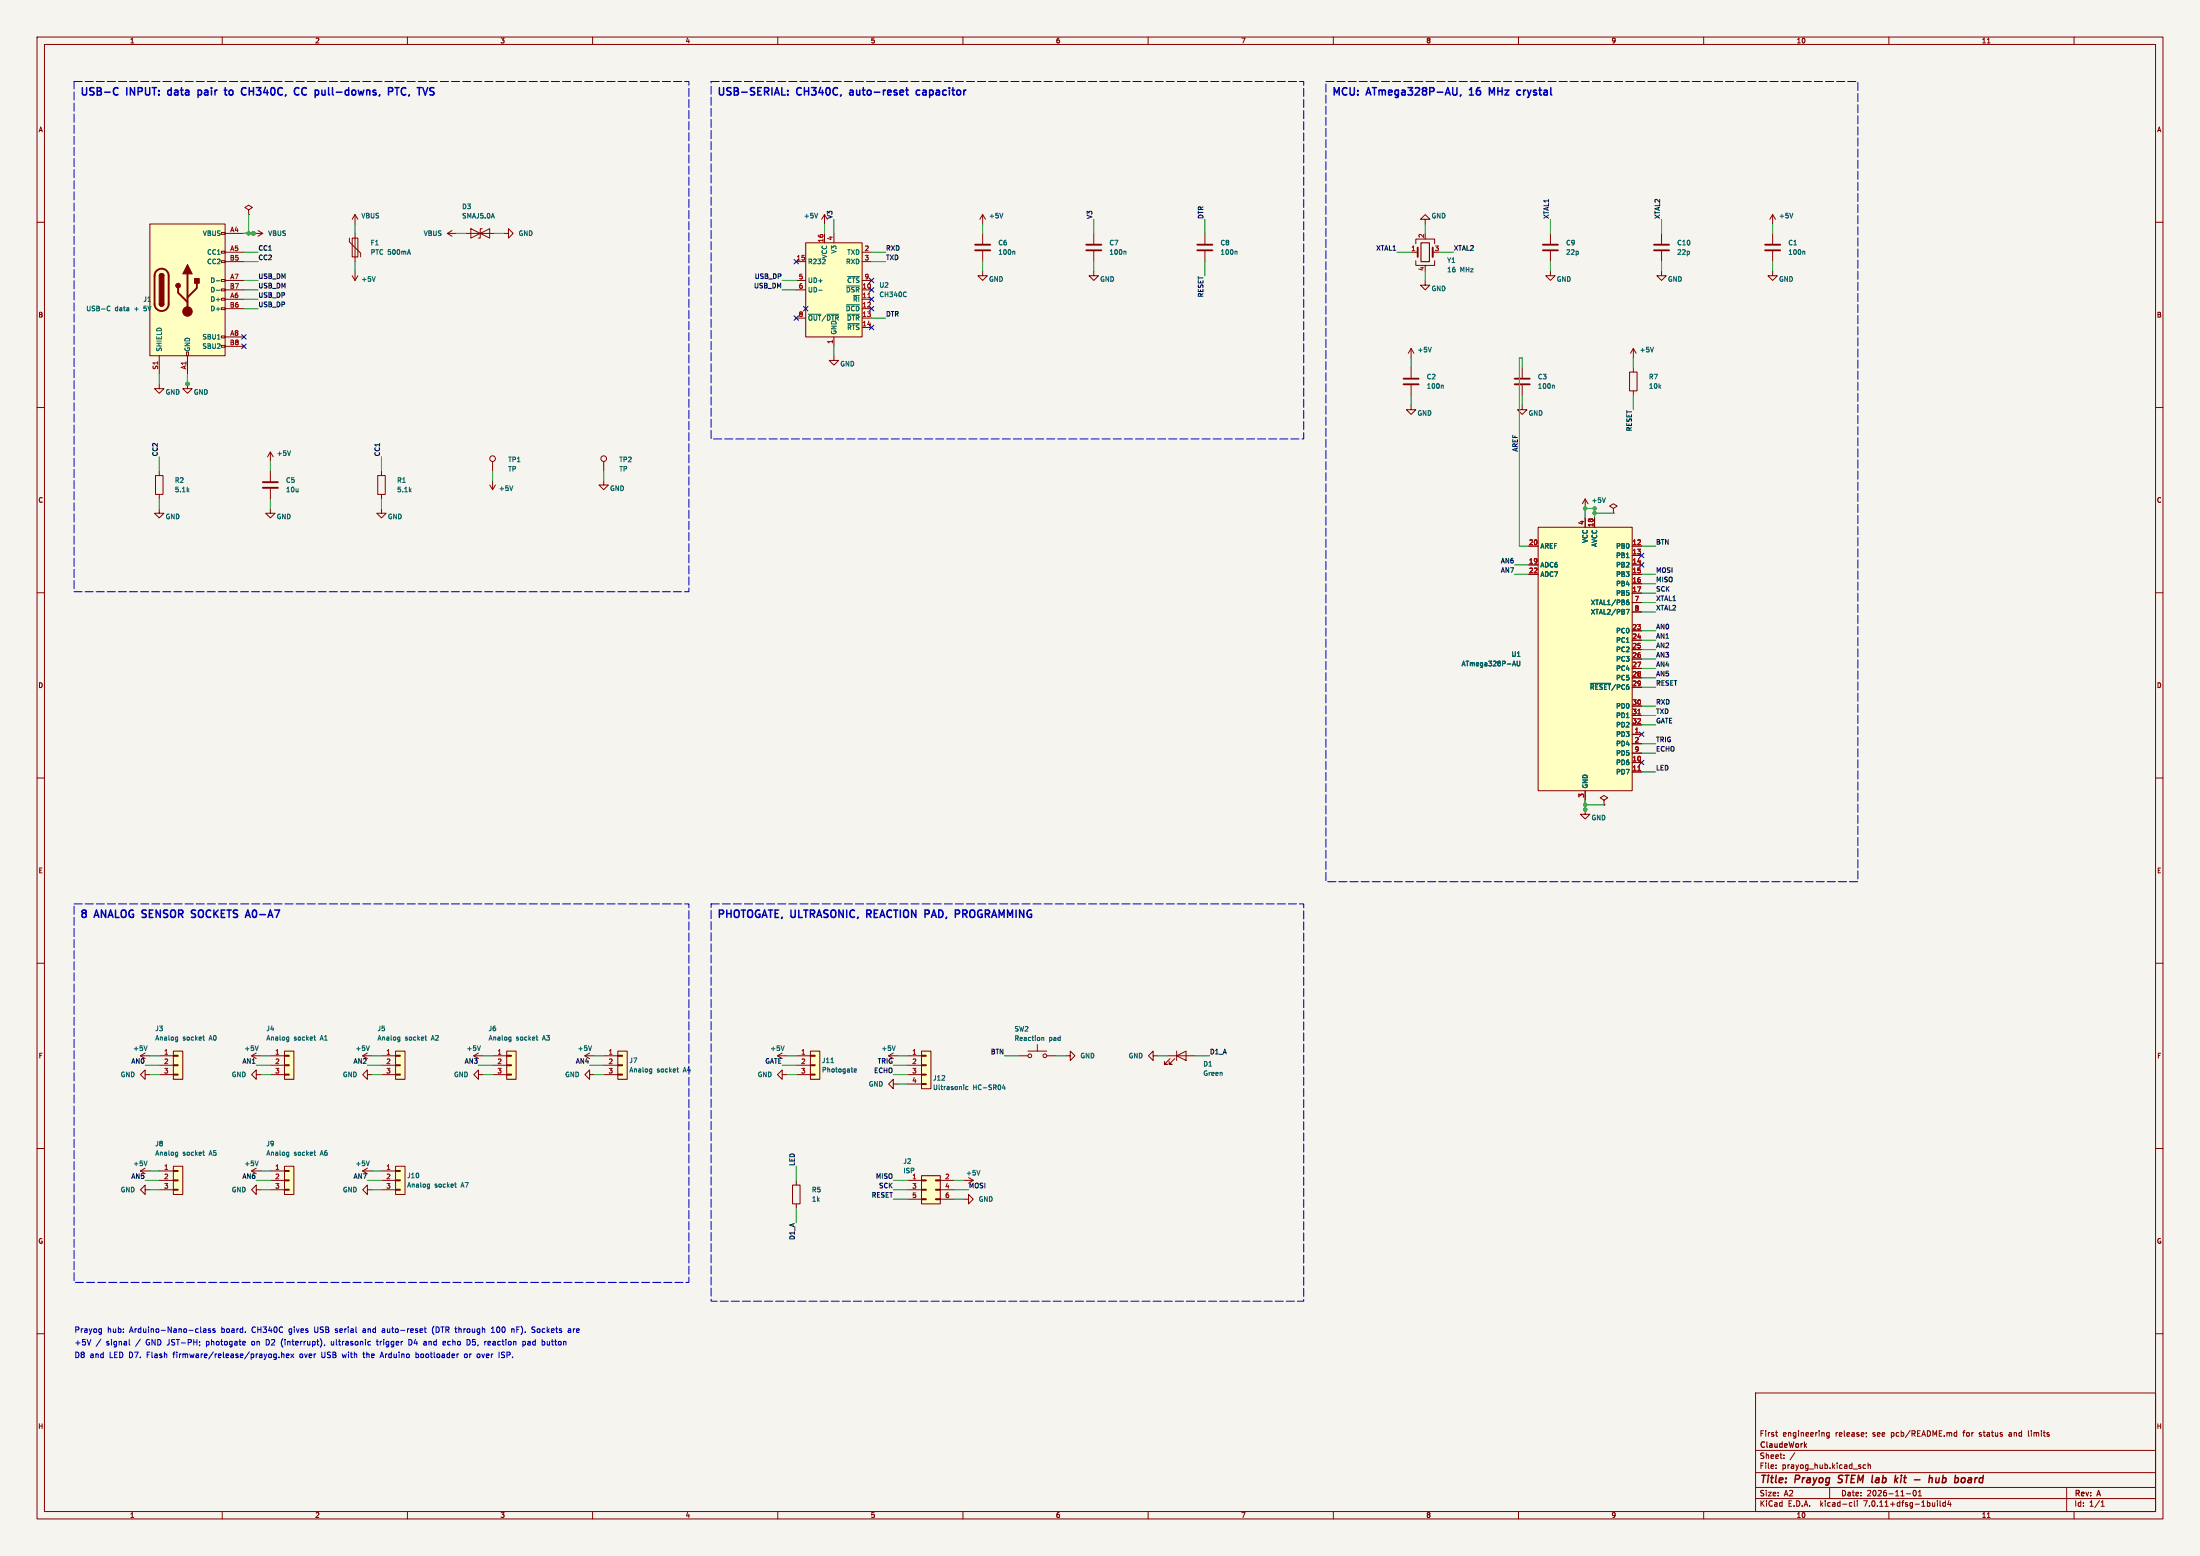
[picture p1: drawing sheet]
<svg xmlns="http://www.w3.org/2000/svg" width="594mm" height="420mm" viewBox="0 0 594 420" stroke-linecap="round" stroke-linejoin="round" font-family="sans-serif">
<path d="M0 0h594v420h-594z" fill="#f5f4ef" stroke="#f5f4ef" stroke-width=".27"/>
<g fill="none" stroke="#840000" stroke-width=".27">
<path d="M10 10h574v400h-574zM12 12h570v396h-570zM60 10v2M110 10v2M160 10v2M210 10v2M260 10v2M310 10v2M360 10v2M410 10v2M460 10v2M510 10v2"/>
<path d="M536.6 11.6h.7M560 10v2M10 60h2M67.1 56.6l1-.6-1-.6-1 .6 1 .6v1.3M67.1 57.9h.1M95.9 57.9l-.8 1.3M95.9 57.9v2.6M95.9 57.9l.7 1.3M222.6 57.9v2.6M222.6 57.9l-.7 1.3M222.6 57.9l.8 1.3M265.3 57.9v2.6"/>
<path d="M265.3 57.9l-.7 1.3M265.3 57.9l.8 1.3M384.8 59.2h1.3l-1.3-1.3-1.3 1.3h1.3v1.3M478.6 57.9v2.6M478.6 57.9l-.7 1.3M478.6 57.9l.8 1.3M582 60h2M40.5 60.5h20.3v35.5h-20.3zM43 74.4l.2-.4 .4-.2 .5 .2 .2 .4M59.8 78h1v.5h-1zM59.8 75.4h1v.6h-1zM59.8 70.4h1v.5h-1z"/>
<path d="M59.8 67.8h1v.5h-1zM59.8 62.7h1v.6h-1zM60.8 68.1h5.1M60.8 63h5.1M60.8 75.7h5.1M60.8 70.6h5.1M60.8 78.2h5.1M68.4 63h2.5M69.7 62.2l1.2 .8M70.9 63l-1.2 .8M94.3 64.3v1l3.1 3v1M95.1 64.3h1.5v5h-1.5z"/>
<path d="M95.1 74.4l.8 1.3M95.9 63v7.6M95.9 73.2v2.5M96.6 74.4l-.7 1.3M120.8 63h2.5M120.8 63l1.3 .8M122.1 62.2l-1.3 .8M125.9 63h7.6M127.1 61.7v2.6l5.1-2.6v2.6zM130.2 61.7h-.5v2.6h-.5M136 63h1.3v-1.3l1.3 1.3-1.3 1.3v-1.3M215 75.7h2.5"/>
<path d="M215 70.6h2.5M215 78.2h2.5M217.5 65.5h15.3v25.4h-15.3zM222.6 63v2.5M225.2 63v2.5M232.8 68.1h2.5M232.8 75.7h2.5M232.8 70.6h2.5M232.8 78.2h2.5M265.3 73.2v1.2h1.3l-1.3 1.3-1.2-1.3h1.2M265.3 63v2.8M265.3 67.8v2.8"/>
<path d="M295.3 73.2v1.2h1.3l-1.3 1.3-1.2-1.3h1.2M295.3 63v2.8M295.3 67.8v2.8M325.3 63v2.8M325.3 67.8v2.8M381 68.1h1.8M382.3 70.4v1.2h5v-1.2M382.3 65.8v-1.3h5v1.3M384.8 75.7v1.3h1.3l-1.3 1.2-1.3-1.2h1.3M384.8 71.6v.3M418.6 73.2v1.2h1.3l-1.3 1.3-1.3-1.3h1.3M418.6 63v2.8"/>
<path d="M418.6 67.8v2.8M448.6 73.2v1.2h1.3l-1.3 1.3-1.3-1.3h1.3M448.6 63v2.8M448.6 67.8v2.8M478.6 73.2v1.2h1.3l-1.3 1.3-1.3-1.3h1.3M478.6 63v2.8M478.6 67.8v2.8M43 82l.2 .5 .4 .2 .5-.2 .2-.5M43 96v5.1M50.4 95h.5v1h-.5zM50.6 96v5.1M59.8 93.2h1v.5h-1z"/>
<path d="M59.8 90.7h1v.5h-1zM59.8 83.1h1v.5h-1zM59.8 80.5h1v.5h-1zM60.8 80.8h5.1M60.8 90.9h5.1M60.8 83.3h5.1M60.8 93.5h5.1M215 85.9h2.5M225.2 96v1.3h1.2l-1.2 1.3-1.3-1.3h1.3M225.2 90.9v2.6M232.8 80.8h2.5M232.8 83.3h2.5"/>
<path d="M232.8 85.9h2.5M232.8 88.4h2.5M381 94.1l-.8 1.2M381 94.1v2.5M381 99.2v2.8M381 94.1l.8 1.2M411 99.2v2.8M441 94.1v2.5M441 99.2v1.2M441 94.1l-.8 1.2M441 94.1l.8 1.2M10 110h2"/>
<path d="M43 103.6v1.3h1.3l-1.3 1.3-1.3-1.3h1.3M50.6 103.6v1.3h1.3l-1.3 1.3-1.3-1.3h1.3M381 109.3v1.3h1.3l-1.3 1.3-1.3-1.3h1.3M381 104v2.8M411 109.3v1.3h1.3l-1.3 1.3-1.3-1.3h1.3M411 104v2.8M440 100.4h2v5.1h-2zM441 105.5v1.3M582 110h2M42 128.4h2v5h-2zM43 137.3v1.2h1.3l-1.3 1.3-1.3-1.3h1.3M43 127.1v1.3"/>
<path d="M43 133.4v1.3M73 137.3v1.2h1.3l-1.3 1.3-1.3-1.3h1.3M73 122v2.6M73 127.1v2.8M73 131.9v2.8M73 122l-.8 1.3M73 122l.8 1.3M102 128.4h2v5h-2zM103 137.3v1.2h1.3l-1.3 1.3-1.3-1.3h1.3M103 127.1v1.3M103 133.4v1.3M132.2 130.9l.8 1.3"/>
<path d="M133 124.6v2.5M133 129.6v2.6M133.8 130.9l-.8 1.3M163 129.6v1.3h1.3l-1.3 1.3-1.3-1.3h1.3M163 124.6v2.5M428 134.7v2.5M428 139.8v2.5M428 134.7l-.8 1.3M428 134.7l.8 1.3M430.5 139.8v2.5M435.6 137.2l1-.6-1-.6-1 .6 1 .6v1.3M435.6 138.5h.1"/>
<path d="M10 160h2M412.8 147.4h2.5M412.8 152.5h2.5M412.8 155h2.5M415.3 142.3h25.4v71.1h-25.4zM440.7 147.4h2.5M440.7 149.9h2.5M440.7 152.5h2.5M440.7 155h2.5M440.7 157.6h2.5M582 160h2M440.7 160.1h2.5"/>
<path d="M440.7 170.3h2.5M440.7 172.8h2.5M440.7 175.3h2.5M440.7 177.9h2.5M440.7 162.6h2.5M440.7 165.2h2.5M440.7 198.2h2.5M440.7 180.4h2.5M440.7 183h2.5M440.7 185.5h2.5M440.7 190.6h2.5M440.7 193.1h2.5"/>
<path d="M440.7 195.7h2.5M10 210h2M428 218.5v1.3h1.3l-1.3 1.3-1.3-1.3h1.3M428 213.4v2.6M433.1 216l1-.7-1-.6-1 .6 1 .7v1.3M433.1 217.3h.1M440.7 205.8h2.5M440.7 208.4h2.5M440.7 200.7h2.5M440.7 203.3h2.5M582 210h2M10 260h2"/>
<path d="M582 260h2M37.9 285h2.6M37.9 285l1.3 .7M39.2 290.1v-1.3l-1.3 1.3 1.3 1.2v-1.2h1.3M39.2 284.2l-1.3 .8M43 285h3.8M43 287.5h3.8M43 290.1h3.8M46.8 289.9h1.3v.3h-1.3zM46.8 287.4h1.3v.2h-1.3zM46.8 284.9h1.3v.2h-1.3zM46.8 283.7h2.5v7.6h-2.5z"/>
<path d="M67.9 285h2.6M67.9 285l1.3 .7M69.2 290.1v-1.3l-1.3 1.3 1.3 1.2v-1.2h1.3M69.2 284.2l-1.3 .8M73 285h3.8M73 287.5h3.8M73 290.1h3.8M76.8 289.9h1.3v.3h-1.3zM76.8 287.4h1.3v.2h-1.3zM76.8 284.9h1.3v.2h-1.3zM76.8 283.7h2.6v7.6h-2.6zM97.9 285h2.6"/>
<path d="M97.9 285l1.3 .7M99.2 290.1v-1.3l-1.3 1.3 1.3 1.2v-1.2h1.3M99.2 284.2l-1.3 .8M103 285h3.8M103 287.5h3.8M103 290.1h3.8M106.8 289.9h1.3v.3h-1.3zM106.8 287.4h1.3v.2h-1.3zM106.8 284.9h1.3v.2h-1.3zM106.8 283.7h2.6v7.6h-2.6zM127.9 285h2.6M127.9 285l1.3 .7"/>
<path d="M129.2 290.1v-1.3l-1.3 1.3 1.3 1.2v-1.2h1.3M129.2 284.2l-1.3 .8M133 285h3.8M133 287.5h3.8M133 290.1h3.8M136.8 289.9h1.3v.3h-1.3zM136.8 287.4h1.3v.2h-1.3zM136.8 284.9h1.3v.2h-1.3zM136.8 283.7h2.5v7.6h-2.5zM157.9 285l1.3 .7M157.9 285h2.6M159.2 290.1v-1.3l-1.3 1.3 1.3 1.2v-1.2h1.3"/>
<path d="M159.2 284.2l-1.3 .8M163 285h3.8M163 287.5h3.8M163 290.1h3.8M166.8 289.9h1.3v.3h-1.3zM166.8 287.4h1.3v.2h-1.3zM166.8 284.9h1.3v.2h-1.3zM166.8 283.7h2.5v7.6h-2.5zM209.9 285h2.6M209.9 285l1.3 .7M211.2 290.1v-1.3l-1.3 1.3 1.3 1.2v-1.2h1.3M211.2 284.2l-1.3 .8"/>
<path d="M215 285h3.8M215 287.5h3.8M215 290.1h3.8M218.8 289.9h1.3v.3h-1.3zM218.8 287.4h1.3v.2h-1.3zM218.8 284.9h1.3v.2h-1.3zM218.8 283.7h2.6v7.6h-2.6zM239.9 285h2.6M239.9 285l1.3 .7M241.2 292.6v-1.3l-1.3 1.3 1.3 1.3v-1.3h1.3M241.2 284.2l-1.3 .8M245 285h3.8"/>
<path d="M245 287.5h3.8M245 290.1h3.8M245 292.6h3.8M248.8 292.5h1.3v.2h-1.3zM248.8 289.9h1.3v.3h-1.3zM248.8 287.4h1.3v.2h-1.3zM248.8 284.9h1.3v.2h-1.3zM248.8 283.7h2.6v10.2h-2.6zM275 285h2.5M277.5 283.7h5.1M280.1 281.9v1.8M282.6 285h2.6"/>
<path d="M287.7 285h1.3v-1.3l1.2 1.3-1.2 1.3v-1.3M311.4 285v-1.3l-1.3 1.3 1.3 1.3v-1.3h1.2M315.2 285h7.6M315.9 285.7l-1.5 1.6h.8h-.8v-.8M317.2 285.7l-1.5 1.6h.7h-.7v-.8M317.7 285l2.5-1.3v2.6zM317.7 283.7v2.6M10 310h2M37.9 316.1h2.6M37.9 316.1l1.3 .7M39.2 315.3l-1.3 .8M43 316.1h3.8"/>
<path d="M43 318.6h3.8M46.8 318.5h1.3v.2h-1.3zM46.8 315.9h1.3v.3h-1.3zM46.8 314.8h2.5v7.6h-2.5zM67.9 316.1h2.6M67.9 316.1l1.3 .7M69.2 315.3l-1.3 .8M73 316.1h3.8M73 318.6h3.8M76.8 318.5h1.3v.2h-1.3zM76.8 315.9h1.3v.3h-1.3zM76.8 314.8h2.6v7.6h-2.6z"/>
<path d="M97.9 316.1h2.6M97.9 316.1l1.3 .7M99.2 315.3l-1.3 .8M103 316.1h3.8M103 318.6h3.8M106.8 318.5h1.3v.2h-1.3zM106.8 315.9h1.3v.3h-1.3zM106.8 314.8h2.6v7.6h-2.6zM214 319.9h2v5.1h-2zM215 318.6v1.3M245 318.6h3.8M248.8 318.5h1.3v.2h-1.3z"/>
<path d="M248.8 317.3h5.1v7.7h-5.1zM252.6 318.5h1.3v.2h-1.3zM253.9 318.6h3.8M260.2 318.6h2.6M261.5 317.8l1.3 .8M262.8 318.6l-1.3 .8M582 310h2M39.2 321.1v-1.2l-1.3 1.2 1.3 1.3v-1.3h1.3M43 321.1h3.8M46.8 321h1.3v.3h-1.3zM69.2 321.1v-1.2l-1.3 1.2 1.3 1.3v-1.3h1.3M73 321.1h3.8"/>
<path d="M76.8 321h1.3v.3h-1.3zM99.2 321.1v-1.2l-1.3 1.2 1.3 1.3v-1.3h1.3M103 321.1h3.8M106.8 321h1.3v.3h-1.3zM215 325v1.2M245 321.1h3.8M245 323.7h3.8M248.8 323.6h1.3v.2h-1.3zM248.8 321h1.3v.3h-1.3zM252.6 323.6h1.3v.2h-1.3zM252.6 321h1.3v.3h-1.3zM253.9 321.1h3.8"/>
<path d="M253.9 323.7h3.8M260.2 323.7h1.3v-1.3l1.3 1.3-1.3 1.3v-1.3M10 360h2M474 376h108v32h-108zM582 360h2M474 397.5h108M474 391.5h108M479.4 386.7h.6M479.5 396.2v.2M479.5 395.4v.2M479.7 387.6l.3 .1M481.7 393.5v.2"/>
<path d="M481.7 392.7v.2M484.6 392.1l-1.3 1.9M493.9 386.7h-.4l-.3 .3 .1 .6h.6M493.9 386.7v1.2l-.3 .3-.4-.1M503.7 395.4h-.4l-.3 .3 .2 .6h.5M503.9 386.7v.2M504 387.6l-.2 .3M504.4 395.5l.6-.1v1M504.4 394.9v1.5M527.7 386.7h.6M527.7 387.6h.6M528.3 386.2v1.5"/>
<path d="M542.5 387.2v.4M547.7 386.2v1.3l.2 .2M60 408v2M110 408v2M160 408v2M210 408v2M260 408v2M310 408v2M360 408v2M410 408v2M460 408v2M474 404.5h108"/>
<path d="M474 401.5h108M494 401.5v3M499.6 405.6h.4M500 406.5l-.4 .1M500.7 405.1v1.3l.2 .2M501.5 405.1v.1M501.5 405.6v1M510 408v2M514.7 403.2h1.2M516.7 402.3h.2a.8 .8 0 0 1 .5 .7 .8 .8 0 0 1-.5 .8 1 1 0 0 1-.2-1.5zM518 403.8h.8M518 402.7l.4-.4v1.5"/>
<path d="M523.1 405.1v.1M523.1 405.6v1M523.8 405.1v1.3l.2 .2M525.2 405.6h-.4l-.3 .3 .2 .6h.5M525.2 405.1v1.5M526.2 405l-.3 1.1h.9M526.6 405.6v1M536.6 409.6h.7M558 401.5v6.5M560 408v2M567.3 406.6h.9M567.3 405.5l.4-.4v1.5"/>
<circle cx="133" cy="123.8" r=".76"/>
<circle cx="163" cy="123.8" r=".76"/>
<circle cx="278" cy="285" r=".51"/>
<circle cx="282.1" cy="285" r=".51"/>
</g>
<path d="M496.5 398.4v.6M511.8 399.4l.5 .8M512.5 398.9l-.9 .7M513.3 398.9l-.1 1.3M521 398.2l-.2 2M521 399h.7M522.8 398.9l-.1 1.2 .5 .1 .3-.2M523.6 398.9l-.2 1.3M532.1 398.9l-.6 .1M532.1 399.4h-.5l-.3 .3 .1 .4 .6 .1M496.2 400.1l.3 .1" fill="none" stroke="#840000" stroke-width=".4"/>
<g fill="none" stroke="#006464" stroke-width=".27">
<path d="M220.8 57.6l-.4 1.2M270.8 57.6l-.4 1.2M484.1 57.6l-.4 1.2M58.4 75.8h1M58.4 78.3h1M101.3 74.7l-.4 1.2M221.1 78.3h.9M228.5 77.2h3.5M228.9 74.7h3.1M244.6 78.9h.1M244.7 80h-.1M273.8 67.8l.2 .2v.7"/>
<path d="M303.8 67.8l.2 .2v.7M333.8 67.8l.2 .2v.7M487.1 67.8l.2 .2v.7M29.2 82.7l.5 .1M29.7 83.8h-.5M218.3 84.8h3.3M223.2 84.8h3.3M228.5 82.3h3.5M228.8 84.8h3.2M228.9 87.4h3.1M386.5 93.7l-.5 1.3M446.5 93.7l-.5 1.3"/>
<path d="M389.5 104l.2 .2v.6M419.5 104l.2 .2v.6M78.5 121.7l-.5 1.2M138.5 131.2l-.5 1.2M433.5 134.4l-.5 1.2M408.5 179.4h.6M408.8 178.5l.4 1.2M409.6 178.5v1l.3 .2 .4-.2v-1M439.1 164.5h.8l-.5 1.3M439.2 162.6l.4-.2 .2 .3-.1 .5-.5-.1M439.7 162l-.5 .3M429.4 184.5h5.5"/>
<path d="M47.6 279.9l.4 .1M48 279.9v1l-.3 .3M54.7 279.9h.5M77.6 279.9l.4 .1M78 279.9v1l-.3 .3M84.7 279.9h.5M107.6 279.9l.4 .1M108 279.9v1l-.3 .3M114.7 279.9h.5M137.6 279.9l.4 .1M138 279.9v1l-.3 .3M144.7 279.9h.5"/>
<path d="M39.7 282.3l-.4 1.3M48 280.7l-.4 .1M55 280.7l.2 .1M69.7 282.3l-.4 1.3M78 280.7l-.4 .1M85 280.7l.2 .1M99.7 282.3l-.4 1.3M108 280.7l-.4 .1M115 280.7l.2 .1M129.7 282.3l-.4 1.3M138 280.7l-.4 .1M145 280.7l.2 .1"/>
<path d="M159.7 282.3l-.4 1.3M175.6 288.5l.4 .1M176 289.3l-.4 .1M176 288.5v1.1l-.3 .2M182.7 288.5h.5M183 289.3l.2 .1M211.7 282.3l-.4 1.3M224.3 286.8h.8M230.6 288.9l.6-.1v-.2l-.4-.1-.2 .2 .1 .6h.5M241.7 282.3l-.4 1.3M261.4 293.3h-.4l-.2 .2 .1 .5h.5M271 292.8l-.3 .9h.8"/>
<path d="M271.3 293.3v.8M281.3 280.1h.5v.8M39.7 313.4l-.4 1.2M47.6 311l.4 .1M48 311.8h-.4M48 311v1l-.3 .3M54.7 311h.5M55 311.8h.2M69.7 313.4l-.4 1.2M77.6 311l.4 .1M78 311v1l-.3 .3M78 311.8h-.4"/>
<path d="M84.7 311h.5M85 311.8h.2M99.7 313.4l-.4 1.2M115.6 319.6l.4 .1M116 319.6v1l-.3 .3M122.7 319.6h.5M264.6 315.9l-.4 1.3M116 320.4h-.4M123 320.4h.2"/>
</g>
<path d="M383.7 65.5h2.3v5.1h-2.3z" fill="none" stroke="#840000" stroke-width=".3"/>
<g fill="none" stroke="#840000" stroke-width=".51">
<path d="M42.3 73.1a1.91 1.91 0 0 1 2.1-.4 1.91 1.91 0 0 1 1.1 1.7v7.6a1.91 1.91 0 0 1-1.9 1.9 1.91 1.91 0 0 1-1.9-1.9v-7.7zM48.1 77.7v1.3l2.5 2.5M50.6 73.9v10.2M53.2 76.5v1.2l-2.6 2.6M263.3 67.6h4.1M263.3 66h4.1M293.3 67.6h4.1M293.3 66h4.1M323.3 67.6h4.1M323.3 66h4.1M382.8 66.8v2.5M386.8 66.8v2.5"/>
<path d="M416.6 67.6h4.1M416.6 66h4.1M446.6 67.6h4.1M446.6 66h4.1M476.6 67.6h4.1M476.6 66h4.1M379 103.7h4M379 102.2h4M409 103.7h4M409 102.2h4M71 131.7h4M71 130.1h4"/>
</g>
<g fill="#ffffc2" stroke="#ffffc2" stroke-width=".27">
<path d="M415.3 142.3h25.4v71.1h-25.4z"/>
<path d="M106.8 314.8h2.6v7.6h-2.6z"/>
<path d="M136.8 283.7h2.5v7.6h-2.5z"/>
<path d="M106.8 283.7h2.6v7.6h-2.6z"/>
<path d="M76.8 314.8h2.6v7.6h-2.6z"/>
<path d="M76.8 283.7h2.6v7.6h-2.6z"/>
<path d="M46.8 283.7h2.5v7.6h-2.5z"/>
<path d="M40.5 60.5h20.3v35.5h-20.3z"/>
<path d="M248.8 283.7h2.6v10.2h-2.6z"/>
<path d="M218.8 283.7h2.6v7.6h-2.6z"/>
<path d="M46.8 314.8h2.5v7.6h-2.5z"/>
<path d="M248.8 317.3h5.1v7.7h-5.1z"/>
<path d="M166.8 283.7h2.5v7.6h-2.5z"/>
<path d="M217.5 65.5h15.3v25.4h-15.3z"/>
</g>
<path d="M234.3 80.4h.7M442.2 192.7h.7M442.2 207.9h.7" fill="none" stroke="#a90000" stroke-width=".27"/>
<g fill="#840000" stroke="#840000" stroke-width=".27">
<path d="M43 82h1.3l-.2 .5-.5 .2-.4-.2z"/>
<path d="M43 74.4h1.3v7.6h-1.3z"/>
<path d="M43.2 74l.7-.1 .4 .5h-1.3z"/>
<path d="M50.6 71.4l1.3 2.5h-2.6z"/>
<path d="M52.5 75.2h1.3v1.3h-1.3z"/>
<circle cx="48.1" cy="77.1" r=".63"/>
<circle cx="50.6" cy="84.1" r="1.27"/>
</g>
<g fill="none" stroke="#0000c2" stroke-width=".4">
<path d="M31 23.7h.5l.4 .1M31.9 25.5l-.4 .2-.5-.1M45.4 24.5v1M53.5 24.3v2M53.5 24.4l.5-.1 .4 .4M54.4 25.3l-.4 .4-.5-.1M60.5 24.3h.8M61.1 25.7h.2M62.5 24.3l-.5 .1-.1 .3 .1 .8 .5 .2M67.3 23.7v2M67.3 24.6h1.1M82.7 23.8a.95 .95 0 0 0-1.3 .7 .95 .95 0 0 0 .9 1.2l.4-.2"/>
<path d="M88.7 23.7v1.7l.3 .3M106.6 23.7h1.2M107.2 23.7v2M109.6 23.8a.95 .95 0 0 0-1.3 .7 .95 .95 0 0 0 .9 1.2l.4-.2M212.7 25.5v.2M212.7 24.4v.2M229.5 25v.6M244.5 24.3h.8M244.8 23.7v1.7l.5 .3M248.3 24.4l-.5-.1-.4 .4 .2 .9h.7M393.4 23.7v1.6l-.4 .4M394.4 25.6l-.2 .3"/>
<path d="M396.7 25.7h1.2M396.9 24.1l-.2 .1M403.5 23.7l-.7 1.4-.7-1.4v2M410.3 24.3l.2 .1M410.5 25.6l-.2 .1M51.7 247.5h.9M51.9 246.5l.7 .3M51.9 245.7h.9M234 246.7h.8M234.8 245.6h-.8v2M249.8 245.6l.9 .1M250.7 246.6l-.9 .1"/>
<path d="M258.7 245.6l.4 .4-.1 .5-.3 .2"/>
</g>
<g fill="none" stroke="#0000c2" stroke-width=".27">
<path d="M27 358.7h.4M27.4 358.7v1.2l-.3 .3M27.4 359.6l-.4 .1M54.2 358.2v1.2l.2 .3M55 358.7h.5l.1 1M55.6 359l-.7 .3 .2 .4 .5-.1M56.8 358.7h-.3l-.3 .2 .1 .2 .5 .1v.4h-.6M58 358.7h-.3l-.2 .2v.2l.5 .1v.4h-.5M90.5 359.6l.2 .1M90.6 358.7v.4M98.5 358.7h-.5M98.5 359.1l-.5 .2v.3l.5 .1"/>
<path d="M103.7 358.7h-.5M103.7 359.1l-.5 .2v.3l.5 .1M114.5 358.7h.6M114.7 358.2v1.2l.4 .3M117.2 357.9a1.72 1.72 0 0 0 0 2.3M132.7 359.7h.8M132.7 358.6l.4-.4v1.5M138.2 358.7h.5l.1 1M143.9 358.9l.4 .1 .2 .4-.3 .3h-.4M143.9 358.2h.6M153.5 359.6h.6M153.5 358.7h.5l.1 1"/>
<path d="M154.1 359l-.6 .2M24.5 361.6l-.5 1.5M27.2 361.5l-1.2 1.9M34.9 361.6v1.2l.2 .3M66 362.1l.2 .3-.7 .2M66.2 363l-.2 .1M68 362.2v.7M72.2 361.6h-.3v1.5h.3M74.2 365.5h.4M74.6 365.5v1.2l-.5 .3M74.6 366.4l-.4 .1M75.3 366.3v.2"/>
<path d="M76 362.6l.4 1M76 365.6l.6-.1 .1 1M76 365v1.5M76.4 361.3l-.4 1M77.3 366l.7-.2v-.3h-.5l-.2 .2 .1 .7h.6M78.5 365.5l.8 1M79.3 365.5l-.8 1M86.9 365l.1 1.4M87.7 363l-.2 .3M89.5 362.1v.9h.5M92.4 365.5l.3 1M98 365.5h.5"/>
<path d="M98.2 365v1.2l.3 .3M101.6 362.1h.6M101.8 361.6v1.2l.4 .3M102.6 366.5l.5-1.5 .5 1.5M102.7 366h.8M110.4 361.6a.76 .76 0 0 1 .9 .7 .76 .76 0 0 1-.9 .8zM112.3 365.5h.4l.3 .2M112.3 365v1.5M113 366.2l-.3 .3-.4-.1M120.1 362.1l.2 .3-.7 .2M120.2 363l-.1 .1M125.5 365.6l.2-.1 .4 .1-.1 .8-.5-.1z"/>
<path d="M126.5 361.6a.81 .81 0 0 1 .5 .7 .81 .81 0 0 1-.5 .8M129.5 365.5l.1 .2-.1 .7M131.7 362.8l.3 .3 .4-.1M132.4 362.1h-.4l-.3 .2M132.5 362.4l-.8 .2M135.4 366.4l.6 .1M136 365h-.3l-.3 .2 .1 .4 .5 .1M141.2 362.1h.4l.3 .2-.2 .7h-.5M141.2 362.1v1.5M143 362.1h-.5M143 362.5l-.5 .2v.3l.5 .1M147.7 362.1v.7l.5 .3"/>
</g>
<path d="M20 22h166v137.7h-166v-137.7M192 22h160v96.5h-160v-96.5M358 22h143.6v216h-143.6v-216M20 244h166v102.1h-166v-102.1M192 244h160v107.2h-160v-107.2" fill="none" stroke="#0000c2" stroke-width=".27" stroke-dasharray="2.2 .8"/>
<g fill="none" stroke="#009600" stroke-width=".27">
<path d="M67.1 57.9v5.1M225.2 59.2v3.8M295.3 59.2v3.8M325.3 59.2v3.8M418.6 59.2v3.8M448.6 59.2v3.8M65.9 75.7h3.8M65.9 78.2h3.8M65.9 63h2.5M65.9 70.6h3.8M65.9 68.1h3.8M68.4 63h.1"/>
<path d="M95.9 60.5v2.5M95.9 70.6v2.6M123.3 63h2.6M133.5 63h2.5M211.2 75.7h3.8M211.2 78.2h3.8M222.6 60.5v2.5M235.3 70.6h3.8M235.3 68.1h3.8M265.3 60.5v2.5M265.3 70.6v2.6M295.3 70.6v2.6"/>
<path d="M325.3 70.6v3.8M377.2 68.1h3.8M384.8 60.5v2.5M384.8 73.2v2.5M388.6 68.1h3.8M418.6 70.6v2.6M448.6 70.6v2.6M478.6 60.5v2.5M478.6 70.6v2.6M65.9 80.8h3.8M65.9 83.3h3.8M225.2 93.5v2.5"/>
<path d="M235.3 85.9h3.8M381 96.6v2.6M411 99.2v-2.6h-.8v50.8h2.6M441 96.6v2.6M43 101.1v2.5M50.6 103.6h.1M50.6 101.1v2.5M381 106.8v2.5M411 106.8v2.5M441 106.8v3.8M43 123.3v3.8M43 134.7v2.6"/>
<path d="M73 124.6v2.5M73 134.7v2.6M103 123.3v3.8M103 134.7v2.6M133 127.1v2.5M163 127.1v2.5M428 137.2h.1M428 137.2v2.6M428 137.2h2.5v2.6M430.5 138.5h5.1M409 152.5h3.8M409 155h3.8"/>
<path d="M443.2 155h3.9M443.2 147.4h3.9M443.2 157.6h3.9M443.2 175.3h3.9M443.2 177.9h3.9M443.2 162.6h3.9M443.2 170.3h3.9M443.2 172.8h3.9M443.2 165.2h3.9M443.2 160.1h3.9M443.2 183h3.9M443.2 180.4h3.9"/>
<path d="M443.2 185.5h3.9M443.2 190.6h3.9M443.2 193.1h3.9M443.2 195.7h3.9M428 218.5h.1M428 216v2.5M428 217.3h5.1M443.2 208.4h3.9M443.2 203.3h3.9M443.2 200.7h3.9M39.2 287.5h3.8M40.5 290.1h2.5"/>
<path d="M40.5 285h2.5M69.2 287.5h3.8M70.5 290.1h2.5M70.5 285h2.5M99.2 287.5h3.8M100.5 290.1h2.5M100.5 285h2.5M129.2 287.5h3.8M130.5 290.1h2.5M130.5 285h2.5M159.2 287.5h3.8M160.5 290.1h2.5"/>
<path d="M160.5 285h2.5M211.2 287.5h3.8M212.5 290.1h2.5M212.5 285h2.5M241.2 290.1h3.8M241.2 287.5h3.8M242.5 285h2.5M242.5 292.6h2.5M271.2 285h3.8M285.2 285h2.5M312.6 285h2.6M322.8 285h3.8"/>
<path d="M39.2 318.6h3.8M40.5 316.1h2.5M69.2 318.6h3.8M70.5 316.1h2.5M99.2 318.6h3.8M100.5 316.1h2.5M215 314.8v3.8M241.2 318.6h3.8M257.7 318.6h2.5M40.5 321.1h2.5M70.5 321.1h2.5M100.5 321.1h2.5"/>
<path d="M215 326.2v3.8M241.2 321.1h3.8M241.2 323.7h3.8M257.7 321.1h3.8M257.7 323.7h2.5"/>
</g>
<g fill="none" stroke="#000084" stroke-width=".27">
<path d="M214.4 70l1.2 1.2M215.6 70l-1.2 1.2M234.7 75.1l1.2 1.2M234.7 77.6l1.2 1.2M235.9 75.1l-1.2 1.2M235.9 77.6l-1.2 1.2M65.3 92.9l1.2 1.2M65.3 90.3l1.2 1.2M66.5 92.9l-1.2 1.2M66.5 90.3l-1.2 1.2M214.4 85.3l1.2 1.2M215.6 85.3l-1.2 1.2"/>
<path d="M216.9 82.7l1.2 1.2M218.1 82.7l-1.2 1.2M234.7 82.7l1.2 1.2M234.7 87.8l1.2 1.2M234.7 80.2l1.2 1.2M235.9 82.7l-1.2 1.2M235.9 87.8l-1.2 1.2M235.9 80.2l-1.2 1.2M442.6 151.9l1.2 1.2M442.6 149.3l1.2 1.2M443.8 151.9l-1.2 1.2M443.8 149.3l-1.2 1.2"/>
<path d="M442.6 197.6l1.2 1.2M443.8 197.6l-1.2 1.2M442.6 205.2l1.2 1.2M443.8 205.2l-1.2 1.2"/>
</g>
<g fill="#009600" stroke="#009600" stroke-width=".27">
<circle cx="428" cy="137.2" r=".46"/>
<circle cx="430.5" cy="138.5" r=".46"/>
<circle cx="428" cy="218.5" r=".46"/>
<circle cx="428" cy="217.3" r=".46"/>
<circle cx="430.5" cy="137.2" r=".46"/>
<circle cx="68.4" cy="63" r=".46"/>
<circle cx="67.1" cy="63" r=".46"/>
<circle cx="50.6" cy="103.6" r=".46"/>
</g>
<g font-size="2.8" fill="#0000c2">
<text x="21.5" y="26.3">USB-C</text>
<text x="34.3" y="26.3">INPUT:</text>
<text x="46.2" y="26.3">data</text>
<text x="55.1" y="26.3">pair</text>
<text x="63.3" y="26.3">to</text>
<text x="68.5" y="26.3">CH340C,</text>
<text x="83.6" y="26.3">CC</text>
<text x="90" y="26.3">pull-downs,</text>
<text x="110.6" y="26.3">PTC,</text>
<text x="193.5" y="26.3">USB-SERIAL:</text>
<text x="215.3" y="26.3">CH340C,</text>
<text x="230.3" y="26.3">auto-reset</text>
<text x="249.1" y="26.3">capacitor</text>
<text x="359.5" y="26.3">MCU:</text>
<text x="369.2" y="26.3">ATmega328P-AU,</text>
<text x="397.7" y="26.3">16</text>
<text x="403.8" y="26.3">MHz</text>
<text x="412.1" y="26.3">crystal</text>
<text x="21.5" y="248.3">8</text>
<text x="25.7" y="248.3">ANALOG SENSOR</text>
<text x="53.4" y="248.3">SOCKETS</text>
<text x="69" y="248.3">A0-A7</text>
<text x="193.5" y="248.3">PHOTOGATE, ULTRASONIC,</text>
<text x="234.9" y="248.3">REACTION</text>
<text x="251.4" y="248.3">PAD,</text>
<text x="260.4" y="248.3">PROGRAMMING</text>
</g>
<g font-size="2.8" fill="#840000">
<text x="475" y="400.9">Title:</text>
<text x="484.7" y="400.9">Prayog</text>
<text x="497.2" y="400.9">STEM lab</text>
<text x="514" y="400.9">kit</text>
<text x="520.1" y="400.9">-</text>
<text x="524.9" y="400.9">hub</text>
<text x="532.6" y="400.9">board</text>
</g>
<g font-size="2.1" fill="#0000c2">
<text x="20" y="359.9">Prayog</text>
<text x="28.9" y="359.9">hub:</text>
<text x="35" y="359.9">Arduino-Nano-class</text>
<text x="59.9" y="359.9">board.</text>
<text x="68.3" y="359.9">CH340C</text>
<text x="78.4" y="359.9">gives</text>
<text x="85.4" y="359.9">USB</text>
<text x="91.2" y="359.9">serial</text>
<text x="98.8" y="359.9">and</text>
<text x="104.2" y="359.9">auto-reset</text>
<text x="117.9" y="359.9">(DTR through</text>
<text x="134.2" y="359.9">100</text>
<text x="139.8" y="359.9">nF).</text>
<text x="145.4" y="359.9">Sockets</text>
<text x="155.4" y="359.9">are</text>
<text x="20" y="363.3">+5V</text>
<text x="28.7" y="363.3">signal</text>
<text x="36.8" y="363.3">/</text>
<text x="39.7" y="363.3">GND JST-PH;</text>
<text x="56.2" y="363.3">photogate</text>
<text x="68.7" y="363.3">on</text>
<text x="72.7" y="363.3">D2</text>
<text x="76.9" y="363.3">(interrupt),</text>
<text x="90.6" y="363.3">ultrasonic</text>
<text x="103.1" y="363.3">trigger</text>
<text x="111.8" y="363.3">D4</text>
<text x="116" y="363.3">and</text>
<text x="121.4" y="363.3">echo</text>
<text x="128" y="363.3">D5,</text>
<text x="132.9" y="363.3">reaction</text>
<text x="143.4" y="363.3">pad</text>
<text x="148.8" y="363.3">button</text>
<text x="20" y="366.7">D8</text>
<text x="24.2" y="366.7">and</text>
<text x="29.6" y="366.7">LED D7.</text>
<text x="39.9" y="366.7">Flash</text>
<text x="47.2" y="366.7">firmware/release/prayog.hex</text>
<text x="81.5" y="366.7">over</text>
<text x="87.5" y="366.7">USB</text>
<text x="93.3" y="366.7">with</text>
<text x="99.1" y="366.7">the</text>
<text x="103.9" y="366.7">Arduino</text>
<text x="113.6" y="366.7">bootloader</text>
<text x="126.9" y="366.7">or</text>
<text x="130.5" y="366.7">over</text>
<text x="136.5" y="366.7">ISP.</text>
</g>
<g font-size="2.1" fill="#840000">
<text x="475" y="388">First</text>
<text x="481.3" y="388">engineering</text>
<text x="495.6" y="388">release;</text>
<text x="505.8" y="388">see</text>
<text x="510.8" y="388">pcb/README.md</text>
<text x="530.5" y="388">for</text>
<text x="534.9" y="388">status</text>
<text x="543.1" y="388">and</text>
<text x="548.5" y="388">limits</text>
<text x="475" y="394">Sheet:</text>
<text x="475" y="391.2">ClaudeWork</text>
<text x="475" y="396.7">File:</text>
<text x="481.1" y="396.7">prayog_hub.kicad_sch</text>
<text x="475" y="406.9">KiCad</text>
<text x="475" y="404.1">Size:</text>
<text x="481.7" y="404.1">A2</text>
<text x="482.7" y="406.9">E.D.A.</text>
<text x="491.6" y="406.9">kicad-cli</text>
<text x="497" y="404.1">Date:</text>
<text x="503.5" y="406.9">7.0.11+dfsg-1build4</text>
<text x="504" y="404.1">2026-11-01</text>
<text x="560" y="404.3">Rev:</text>
<text x="560" y="406.9">Id:</text>
<text x="564.1" y="406.9">1/1</text>
<text x="566.4" y="404.3">A</text>
</g>
<g font-size="1.8" fill="#840000">
<text x="35" y="11.9">1</text>
<text x="85" y="11.9">2</text>
<text x="135" y="11.9">3</text>
<text x="185" y="11.9">4</text>
<text x="235" y="11.9">5</text>
<text x="285" y="11.9">6</text>
<text x="335" y="11.9">7</text>
<text x="385" y="11.9">8</text>
<text x="435" y="11.9">9</text>
<text x="485" y="11.9">10</text>
<text x="535" y="11.9">11</text>
<text x="10.3" y="35.9">A</text>
<text x="582.3" y="35.9">A</text>
<text x="10.3" y="85.9">B</text>
<text x="582.3" y="85.9">B</text>
<text x="10.3" y="135.9">C</text>
<text x="582.3" y="135.9">C</text>
<text x="10.3" y="185.9">D</text>
<text x="582.3" y="185.9">D</text>
<text x="10.3" y="235.9">E</text>
<text x="582.3" y="235.9">E</text>
<text x="10.3" y="285.9">F</text>
<text x="582.3" y="285.9">F</text>
<text x="10.3" y="335.9">G</text>
<text x="582.3" y="335.9">G</text>
<text x="10.2" y="385.9">H</text>
<text x="582.2" y="385.9">H</text>
<text x="35" y="409.9">1</text>
<text x="85" y="409.9">2</text>
<text x="135" y="409.9">3</text>
<text x="185" y="409.9">4</text>
<text x="235" y="409.9">5</text>
<text x="285" y="409.9">6</text>
<text x="335" y="409.9">7</text>
<text x="385" y="409.9">8</text>
<text x="435" y="409.9">9</text>
<text x="485" y="409.9">10</text>
<text x="535" y="409.9">11</text>
</g>
<g font-size="1.8" fill="#006464">
<text x="97.5" y="59.1">VBUS</text>
<text x="124.7" y="56.6">D3</text>
<text x="124.7" y="59.2">SMAJ5.0A</text>
<text x="216.9" y="59.1">+5V</text>
<text x="266.9" y="59.1">+5V</text>
<text x="386.4" y="59.1">GND</text>
<text x="480.2" y="59.1">+5V</text>
<text x="54.7" y="63.9">VBUS</text>
<text x="72.3" y="63.9">VBUS</text>
<text x="114.3" y="63.9">VBUS</text>
<text x="139.9" y="63.9">GND</text>
<text x="55.8" y="68.9">CC1</text>
<text x="55.8" y="71.5">CC2</text>
<text x="100" y="66.4">F1</text>
<text x="100" y="68.9">PTC 500mA</text>
<text x="218" y="71.5">R232</text>
<text x="223.5" y="69.9" transform="rotate(-90 223.5 69.9)">VCC</text>
<text x="226" y="68.5" transform="rotate(-90 226 68.5)">V3</text>
<text x="228.3" y="71.5">RXD</text>
<text x="228.6" y="68.9">TXD</text>
<text x="269.4" y="66.4">C6</text>
<text x="269.4" y="68.9">100n</text>
<text x="299.4" y="66.4">C7</text>
<text x="299.4" y="68.9">100n</text>
<text x="329.4" y="66.4">C8</text>
<text x="329.4" y="68.9">100n</text>
<text x="390.6" y="71.1">Y1</text>
<text x="422.7" y="66.4">C9</text>
<text x="422.7" y="68.9">22p</text>
<text x="452.7" y="66.4">C10</text>
<text x="452.7" y="68.9">22p</text>
<text x="482.7" y="66.4">C1</text>
<text x="482.7" y="68.9">100n</text>
<text x="56.7" y="76.6">D-</text>
<text x="97.5" y="76.2">+5V</text>
<text x="218" y="76.6">UD+</text>
<text x="228.6" y="76.6">~{CTS}</text>
<text x="237.3" y="77.8">U2</text>
<text x="266.9" y="76.2">GND</text>
<text x="296.9" y="76.2">GND</text>
<text x="390.6" y="73.7">16</text>
<text x="394.2" y="73.7">MHz</text>
<text x="420.2" y="76.2">GND</text>
<text x="450.2" y="76.2">GND</text>
<text x="480.2" y="76.2">GND</text>
<text x="38.6" y="81.6">J1</text>
<text x="56.7" y="81.6">D+</text>
<text x="56.7" y="79.1">D-</text>
<text x="218" y="79.1">UD-</text>
<text x="228.3" y="79.1">~{DSR}</text>
<text x="230.2" y="81.6">~{RI}</text>
<text x="237.3" y="80.4">CH340C</text>
<text x="386.4" y="78.8">GND</text>
<text x="23.2" y="84.2">USB-C</text>
<text x="31" y="84.2">data</text>
<text x="36.4" y="84.2">+</text>
<text x="39.1" y="84.2">5V</text>
<text x="56.7" y="84.2">D+</text>
<text x="218" y="86.7">~{OUT}/~{DTR}</text>
<text x="228.3" y="84.2">~{DCD}</text>
<text x="228.6" y="86.7">~{DTR}</text>
<text x="228.6" y="89.3">~{RTS}</text>
<text x="43.9" y="95" transform="rotate(-90 43.9 95)">SHIELD</text>
<text x="51.5" y="95" transform="rotate(-90 51.5 95)">GND</text>
<text x="54.5" y="91.8">SBU1</text>
<text x="54.5" y="94.3">SBU2</text>
<text x="226" y="90.4" transform="rotate(-90 226 90.4)">GND</text>
<text x="382.6" y="95.3">+5V</text>
<text x="442.6" y="95.3">+5V</text>
<text x="226.8" y="99.1">GND</text>
<text x="44.6" y="106.7">GND</text>
<text x="52.2" y="106.7">GND</text>
<text x="385.1" y="102.6">C2</text>
<text x="385.1" y="105.1">100n</text>
<text x="415.1" y="102.6">C3</text>
<text x="415.1" y="105.1">100n</text>
<text x="445.1" y="102.6">R7</text>
<text x="445.1" y="105.1">10k</text>
<text x="382.6" y="112.4">GND</text>
<text x="412.6" y="112.4">GND</text>
<text x="74.6" y="123.2">+5V</text>
<text x="137.1" y="124.9">TP1</text>
<text x="167.1" y="124.9">TP2</text>
<text x="47.1" y="130.5">R2</text>
<text x="77.1" y="130.5">C5</text>
<text x="107.1" y="130.5">R1</text>
<text x="137.1" y="127.5">TP</text>
<text x="167.1" y="127.5">TP</text>
<text x="47.1" y="133">5.1k</text>
<text x="77.1" y="133">10u</text>
<text x="107.1" y="133">5.1k</text>
<text x="134.6" y="132.7">+5V</text>
<text x="164.6" y="132.7">GND</text>
<text x="429.6" y="135.9">+5V</text>
<text x="44.6" y="140.3">GND</text>
<text x="74.6" y="140.3">GND</text>
<text x="104.6" y="140.3">GND</text>
<text x="415.8" y="148.3">AREF</text>
<text x="428.9" y="146.7" transform="rotate(-90 428.9 146.7)">VCC</text>
<text x="431.4" y="147.7" transform="rotate(-90 431.4 147.7)">AVCC</text>
<text x="436.2" y="148.3">PB0</text>
<text x="415.8" y="153.3">ADC6</text>
<text x="415.8" y="155.9">ADC7</text>
<text x="436.2" y="150.8">PB1</text>
<text x="436.2" y="153.3">PB2</text>
<text x="436.2" y="155.9">PB3</text>
<text x="436.2" y="158.4">PB4</text>
<text x="436.2" y="161">PB5</text>
<text x="429.4" y="163.5">XTAL1/PB6</text>
<text x="429.4" y="166">XTAL2/PB7</text>
<text x="436.2" y="171.1">PC0</text>
<text x="436.2" y="173.7">PC1</text>
<text x="408" y="177.5">U1</text>
<text x="436.2" y="176.2">PC2</text>
<text x="436.2" y="178.7">PC3</text>
<text x="394.5" y="180">ATmega328P-AU</text>
<text x="436.2" y="181.3">PC4</text>
<text x="436.2" y="183.8">PC5</text>
<text x="429.2" y="186.4">~{RESET}/PC6</text>
<text x="436.2" y="191.4">PD0</text>
<text x="436.2" y="194">PD1</text>
<text x="436.2" y="196.5">PD2</text>
<text x="436.2" y="199.1">PD3</text>
<text x="436.2" y="201.6">PD4</text>
<text x="436.2" y="206.7">PD6</text>
<text x="436.2" y="209.2">PD7</text>
<text x="436.2" y="204.1">PD5</text>
<text x="428.9" y="212.9" transform="rotate(-90 428.9 212.9)">GND</text>
<text x="429.6" y="221.6">GND</text>
<text x="41.8" y="278.5">J3</text>
<text x="41.8" y="281">Analog</text>
<text x="49.3" y="281">socket</text>
<text x="56.6" y="281">A0</text>
<text x="71.8" y="278.5">J4</text>
<text x="71.8" y="281">Analog</text>
<text x="79.3" y="281">socket</text>
<text x="86.6" y="281">A1</text>
<text x="101.8" y="278.5">J5</text>
<text x="101.8" y="281">Analog</text>
<text x="109.3" y="281">socket</text>
<text x="116.6" y="281">A2</text>
<text x="131.8" y="278.5">J6</text>
<text x="131.8" y="281">Analog</text>
<text x="139.3" y="281">socket</text>
<text x="146.6" y="281">A3</text>
<text x="273.8" y="278.6">SW2</text>
<text x="273.8" y="281.1">Reaction</text>
<text x="283.2" y="281.1">pad</text>
<text x="35.9" y="283.8">+5V</text>
<text x="65.9" y="283.8">+5V</text>
<text x="95.9" y="283.8">+5V</text>
<text x="125.9" y="283.8">+5V</text>
<text x="155.9" y="283.8">+5V</text>
<text x="169.8" y="287.1">J7</text>
<text x="207.9" y="283.8">+5V</text>
<text x="221.8" y="287.1">J11</text>
<text x="237.9" y="283.8">+5V</text>
<text x="291.6" y="285.8">GND</text>
<text x="304.6" y="285.8">GND</text>
<text x="32.5" y="290.9">GND</text>
<text x="62.5" y="290.9">GND</text>
<text x="92.5" y="290.9">GND</text>
<text x="122.5" y="290.9">GND</text>
<text x="152.5" y="290.9">GND</text>
<text x="169.8" y="289.7">Analog</text>
<text x="177.3" y="289.7">socket</text>
<text x="184.6" y="289.7">A4</text>
<text x="204.5" y="290.9">GND</text>
<text x="221.8" y="289.7">Photogate</text>
<text x="234.5" y="293.5">GND</text>
<text x="251.8" y="291.9">J12</text>
<text x="324.8" y="288">D1</text>
<text x="324.8" y="290.6">Green</text>
<text x="251.8" y="294.4">Ultrasonic</text>
<text x="262.7" y="294.4">HC-SR04</text>
<text x="41.8" y="309.6">J8</text>
<text x="71.8" y="309.6">J9</text>
<text x="35.9" y="314.9">+5V</text>
<text x="41.8" y="312.1">Analog</text>
<text x="49.3" y="312.1">socket</text>
<text x="56.6" y="312.1">A5</text>
<text x="65.9" y="314.9">+5V</text>
<text x="71.8" y="312.1">Analog</text>
<text x="79.3" y="312.1">socket</text>
<text x="86.6" y="312.1">A6</text>
<text x="95.9" y="314.9">+5V</text>
<text x="243.8" y="314.3">J2</text>
<text x="243.8" y="316.9">ISP</text>
<text x="260.7" y="317.5">+5V</text>
<text x="32.5" y="322">GND</text>
<text x="62.5" y="322">GND</text>
<text x="92.5" y="322">GND</text>
<text x="109.8" y="318.2">J10</text>
<text x="109.8" y="320.7">Analog</text>
<text x="117.3" y="320.7">socket</text>
<text x="124.6" y="320.7">A7</text>
<text x="219.1" y="322">R5</text>
<text x="219.1" y="324.5">1k</text>
<text x="264.1" y="324.5">GND</text>
</g>
<g font-size="1.8" fill="#0f0f0f">
<text x="224.8" y="59.2" transform="rotate(-90 224.8 59.2)">V3</text>
<text x="295" y="59.2" transform="rotate(-90 295 59.2)">V3</text>
<text x="325" y="59.2" transform="rotate(-90 325 59.2)">DTR</text>
<text x="418.3" y="59.2" transform="rotate(-90 418.3 59.2)">XTAL1</text>
<text x="448.3" y="59.2" transform="rotate(-90 448.3 59.2)">XTAL2</text>
<text x="69.7" y="67.7">CC1</text>
<text x="69.7" y="70.3">CC2</text>
<text x="239.1" y="67.7">RXD</text>
<text x="239.1" y="70.3">TXD</text>
<text x="371.5" y="67.7">XTAL1</text>
<text x="392.4" y="67.7">XTAL2</text>
<text x="69.7" y="75.4">USB_DM</text>
<text x="69.7" y="77.9">USB_DM</text>
<text x="203.5" y="77.9">USB_DM</text>
<text x="203.7" y="75.4">USB_DP</text>
<text x="69.7" y="80.4">USB_DP</text>
<text x="69.7" y="83">USB_DP</text>
<text x="325" y="80.4" transform="rotate(-90 325 80.4)">RESET</text>
<text x="239.1" y="85.5">DTR</text>
<text x="440.7" y="116.5" transform="rotate(-90 440.7 116.5)">RESET</text>
<text x="42.7" y="123.3" transform="rotate(-90 42.7 123.3)">CC2</text>
<text x="102.7" y="123.3" transform="rotate(-90 102.7 123.3)">CC1</text>
<text x="409.9" y="122" transform="rotate(-90 409.9 122)">AREF</text>
<text x="447.1" y="147.1">BTN</text>
<text x="405.1" y="154.7">AN7</text>
<text x="405.1" y="152.1">AN6</text>
<text x="447.1" y="154.7">MOSI</text>
<text x="447.1" y="157.2">MISO</text>
<text x="447.1" y="159.8">SCK</text>
<text x="447.1" y="164.8">XTAL2</text>
<text x="447.1" y="162.3">XTAL1</text>
<text x="447.1" y="172.5">AN1</text>
<text x="447.1" y="169.9">AN0</text>
<text x="447.1" y="175">AN2</text>
<text x="447.1" y="177.5">AN3</text>
<text x="447.1" y="185.2">RESET</text>
<text x="447.1" y="182.6">AN5</text>
<text x="447.1" y="180.1">AN4</text>
<text x="447.1" y="190.2">RXD</text>
<text x="447.1" y="195.3">GATE</text>
<text x="447.1" y="192.8">TXD</text>
<text x="447.1" y="200.4">TRIG</text>
<text x="447.1" y="202.9">ECHO</text>
<text x="447.1" y="208">LED</text>
<text x="35.4" y="287.2">AN0</text>
<text x="65.4" y="287.2">AN1</text>
<text x="95.4" y="287.2">AN2</text>
<text x="125.4" y="287.2">AN3</text>
<text x="155.4" y="287.2">AN4</text>
<text x="206.5" y="287.2">GATE</text>
<text x="236.9" y="287.2">TRIG</text>
<text x="267.4" y="284.6">BTN</text>
<text x="326.6" y="284.6">D1_A</text>
<text x="235.9" y="289.7">ECHO</text>
<text x="214.7" y="314.8" transform="rotate(-90 214.7 314.8)">LED</text>
<text x="35.4" y="318.3">AN5</text>
<text x="65.4" y="318.3">AN6</text>
<text x="95.4" y="318.3">AN7</text>
<text x="235.2" y="323.3">RESET</text>
<text x="236.4" y="318.3">MISO</text>
<text x="237.2" y="320.8">SCK</text>
<text x="261.5" y="320.8">MOSI</text>
<text x="214.7" y="334.8" transform="rotate(-90 214.7 334.8)">D1_A</text>
</g>
<g font-size="1.8" fill="#a90000">
<text x="62.1" y="62.7">A4</text>
<text x="222.4" y="65.6" transform="rotate(-90 222.4 65.6)">16</text>
<text x="224.9" y="65" transform="rotate(-90 224.9 65)">4</text>
<text x="384.6" y="64.3" transform="rotate(-90 384.6 64.3)">2</text>
<text x="62" y="70.4">B5</text>
<text x="62.1" y="67.8">A5</text>
<text x="215" y="70.4">15</text>
<text x="233.3" y="67.8">2</text>
<text x="233.3" y="70.4">3</text>
<text x="380.9" y="67.8">1</text>
<text x="387.3" y="67.8">3</text>
<text x="62" y="78">B7</text>
<text x="62.1" y="75.4">A7</text>
<text x="215.6" y="75.4">5</text>
<text x="215.6" y="78">6</text>
<text x="232.7" y="78">10</text>
<text x="233.3" y="75.4">9</text>
<text x="384.6" y="73.2" transform="rotate(-90 384.6 73.2)">4</text>
<text x="62" y="83.1">B6</text>
<text x="62.1" y="80.5">A6</text>
<text x="232.7" y="80.5">11</text>
<text x="232.7" y="83.1">12</text>
<text x="215.6" y="85.6">8</text>
<text x="232.7" y="85.6">13</text>
<text x="232.7" y="88.1">14</text>
<text x="62" y="93.2">B8</text>
<text x="62.1" y="90.7">A8</text>
<text x="224.9" y="92.9" transform="rotate(-90 224.9 92.9)">1</text>
<text x="42.7" y="99.9" transform="rotate(-90 42.7 99.9)">S1</text>
<text x="50.4" y="99.8" transform="rotate(-90 50.4 99.8)">A1</text>
<text x="427.7" y="141.8" transform="rotate(-90 427.7 141.8)">4</text>
<text x="430.3" y="142.4" transform="rotate(-90 430.3 142.4)">18</text>
<text x="412.7" y="147.1">20</text>
<text x="440.7" y="147.1">12</text>
<text x="440.7" y="149.7">13</text>
<text x="412.7" y="152.2">19</text>
<text x="412.7" y="154.8">22</text>
<text x="440.7" y="152.2">14</text>
<text x="440.7" y="154.8">15</text>
<text x="440.7" y="157.3">16</text>
<text x="440.7" y="159.8">17</text>
<text x="441.3" y="162.4">7</text>
<text x="441.3" y="164.9">8</text>
<text x="440.7" y="170">23</text>
<text x="440.7" y="172.5">24</text>
<text x="440.7" y="175.1">25</text>
<text x="440.7" y="177.6">26</text>
<text x="440.7" y="180.2">27</text>
<text x="440.7" y="182.7">28</text>
<text x="440.7" y="185.2">29</text>
<text x="440.7" y="190.3">30</text>
<text x="440.7" y="192.9">31</text>
<text x="440.7" y="195.4">32</text>
<text x="441.3" y="197.9">1</text>
<text x="441.3" y="200.5">2</text>
<text x="441.3" y="203">9</text>
<text x="440.7" y="205.6">10</text>
<text x="440.7" y="208.1">11</text>
<text x="427.7" y="215.4" transform="rotate(-90 427.7 215.4)">3</text>
<text x="44.2" y="284.7">1</text>
<text x="44.2" y="287.3">2</text>
<text x="74.2" y="284.7">1</text>
<text x="74.2" y="287.3">2</text>
<text x="104.2" y="284.7">1</text>
<text x="104.2" y="287.3">2</text>
<text x="134.2" y="284.7">1</text>
<text x="134.2" y="287.3">2</text>
<text x="164.2" y="284.7">1</text>
<text x="164.2" y="287.3">2</text>
<text x="216.2" y="284.7">1</text>
<text x="216.2" y="287.3">2</text>
<text x="246.2" y="284.7">1</text>
<text x="246.2" y="287.3">2</text>
<text x="44.2" y="289.8">3</text>
<text x="74.2" y="289.8">3</text>
<text x="104.2" y="289.8">3</text>
<text x="134.2" y="289.8">3</text>
<text x="164.2" y="289.8">3</text>
<text x="216.2" y="289.8">3</text>
<text x="246.2" y="289.8">3</text>
<text x="246.2" y="292.3">4</text>
<text x="44.2" y="315.8">1</text>
<text x="74.2" y="315.8">1</text>
<text x="104.2" y="315.8">1</text>
<text x="44.2" y="318.3">2</text>
<text x="44.2" y="320.9">3</text>
<text x="74.2" y="318.3">2</text>
<text x="74.2" y="320.9">3</text>
<text x="104.2" y="318.3">2</text>
<text x="104.2" y="320.9">3</text>
<text x="246.2" y="318.3">1</text>
<text x="246.2" y="320.9">3</text>
<text x="246.2" y="323.4">5</text>
<text x="255.1" y="318.3">2</text>
<text x="255.1" y="320.9">4</text>
<text x="255.1" y="323.4">6</text>
</g>
</svg>
